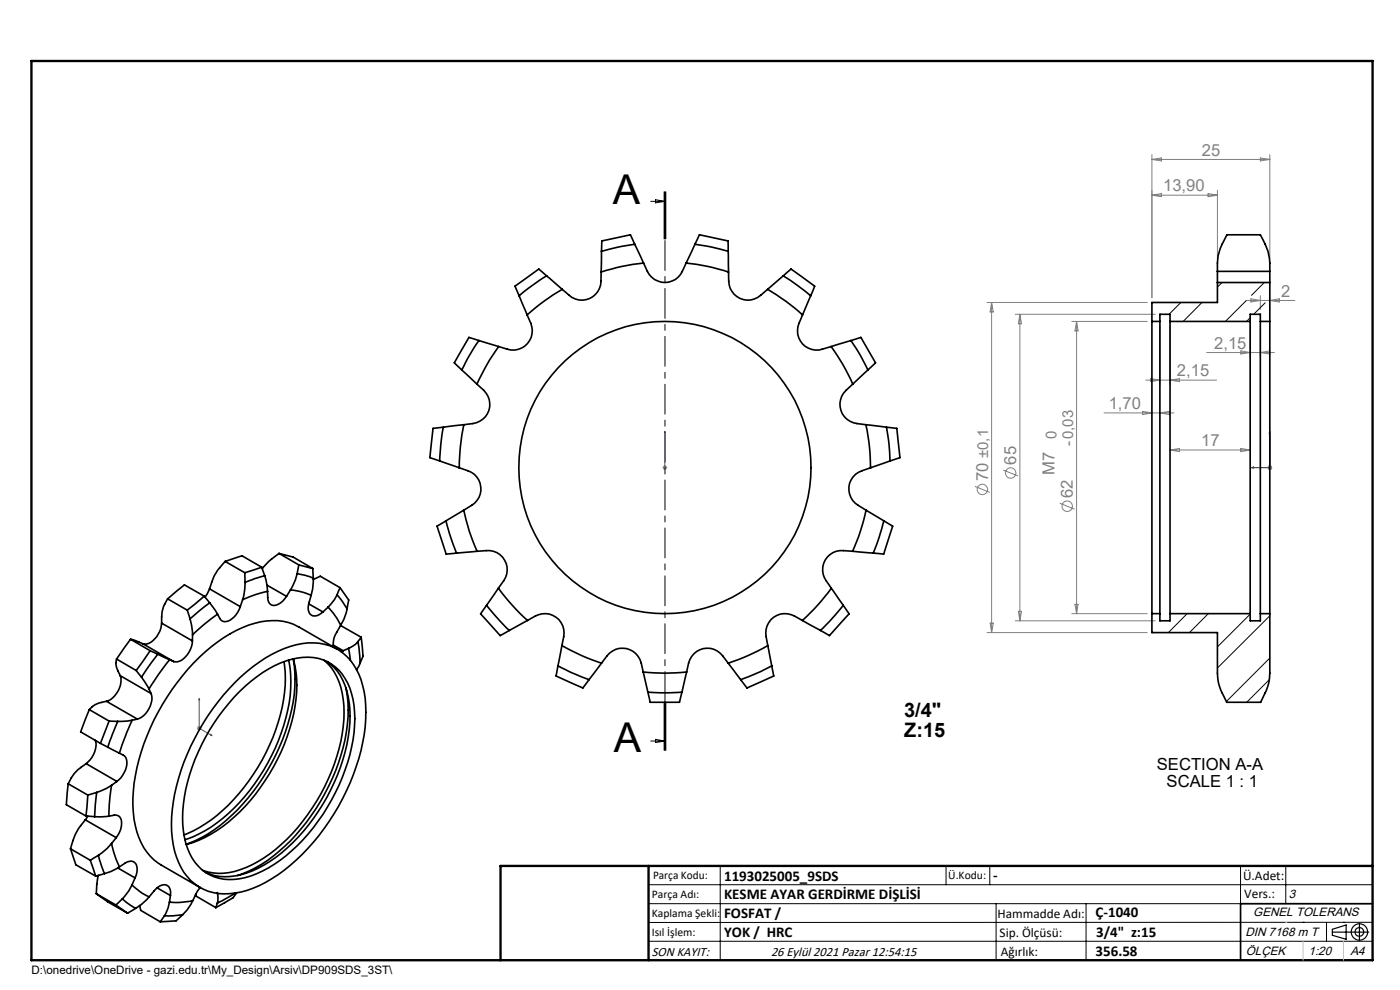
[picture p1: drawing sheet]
<svg xmlns="http://www.w3.org/2000/svg" width="297mm" height="210mm" viewBox="0 0 297 210" stroke-linecap="round" stroke-linejoin="round" font-family="sans-serif">
<g fill="none" stroke="#808080" stroke-width=".21">
<path d="M244.4 32.8v30.4M244.4 33.8l2-.3v.6zM244.4 33.8h25M267.4 33.5l2 .3-2 .3zM269.4 32.8v22M244.4 41.4h13.9M244.4 41.4l2-.3v.6zM256.3 41.1l2 .3-2 .3zM258.3 40.4v18.5M209.4 64.2h34M210.4 64.2v70M210.4 64.2l.3 2h-.7z"/>
<path d="M215.4 66.7h29.7M216.4 66.7v65M216.4 66.7l.3 2h-.7zM227.4 68.2h16M228.4 68.2v62M228.4 68.2l.3 2h-.7zM246.1 69.2v12.4M248.2 69.2v12.4M256 74.8h14.4M263.2 74.4l2 .4-2 .3zM264.4 63.7h10.3M265.2 69.2v6.6"/>
<path d="M265.4 63.4l2 .3-2 .4zM267.4 62.7v3M267.4 74.8l2-.4v.7zM267.4 69.2v6.6M269.4 63.7l2-.3v.7zM140.5 99.2h1M140.7 98.8l.7 .7M141 98.7v1M141.4 98.8l-.7 .7M212.8 99.7l3.2 1.3M234.2 87.6h14.9M242.4 87.3l2 .3-2 .3z"/>
<path d="M243.1 80.6h15M244.1 80.3l2 .3-2 .4zM246.1 87.6l2-.3v.6zM248.2 80.6l2-.3v.7zM248.2 95.5l2-.4v.7zM248.2 95.5h17M263.2 95.1l2 .4-2 .3zM268.9 99.2h1M269 98.8l.7 .7M269.4 98.7v1M269.7 98.8l-.7 .7M206.8 103.2l3.2 1.2"/>
<path d="M224.8 106.7l3.2 1.3M209.4 134.2h34M210 132.2h.7l-.3 2zM215.4 131.7h29.7M216 129.7h.7l-.3 2zM227.4 130.2h16M228 128.2h.7l-.3 2zM41.8 154.5h1M41.9 154.1l.7 .7M42.3 154v1M42.6 154.1l-.7 .7"/>
<circle cx="208.4" cy="103.8" r="1.1"/>
<circle cx="214.4" cy="100.3" r="1.1"/>
<circle cx="226.4" cy="107.4" r="1.1"/>
</g>
<g fill="none" stroke="#000" stroke-width=".25">
<path d="M282.6 197.7h7.8M282.6 197.1l3-.9v3l-3-.8zM288.4 195.8v3.8M106.2 203.7h185"/>
<circle cx="288.4" cy="197.7" r="1.74"/>
<circle cx="288.4" cy="197.7" r=".93"/>
</g>
<path d="M141 99.1v.2zM141 91.5v.4v-.4M141 99.2h.1M141 91.5v7.7M265.5 99.2l.4-.1v.2zM269.4 91.5v7.7h-3.9M269.4 91.5l.1 .4h-.2zM42.3 148.2v.3h-.1zM42.3 148.2v6.3l2.7 1.6M44.7 155.8l.3 .3-.3-.1z" fill="none" stroke="#00f" stroke-width=".21"/>
<path d="M141.1 40.7v118.5" fill="none" stroke="#000" stroke-width=".21" stroke-dasharray="6.3 1.3 1.3 1.3" stroke-dashoffset="-.2"/>
<g fill="none" stroke="#000" stroke-width=".21">
<path d="M138 42.7h3M139.1 42.4l1.9 .3-1.9 .3zM140.9 40.7v10M141.1 40.7v10M141.2 40.7v10M138 157.2h3M139.1 156.8l1.9 .4-1.9 .3zM140.9 149.2v10M141.1 149.2v10M141.2 149.2v10zM137.6 187.7h153.6M137.6 191.7h153.6"/>
<path d="M137.6 199.7h153.6M152.8 183.7v20M200.7 183.7v4M210 183.7v4M211.3 191.7v12M230.4 191.7v12M263.2 183.7v20M272.8 183.7v8M276.4 195.6h.1M281.4 195.6v4.1M285 195.6h.1M291.2 195.6l-153.6 .1"/>
</g>
<path d="M291.2 191.7h-28v12" fill="none" stroke="#000" stroke-width=".35"/>
<path d="M6.7 12.9h284.5v190.8h-284.5zM137.6 183.7v20M291.2 183.7h-185v20" fill="none" stroke="#000" stroke-width=".5"/>
<path d="M276.4 199.7v4M285 199.7v4" fill="none" stroke="#c0c0c0" stroke-width=".21"/>
<path d="M272.8 195.6h.1" fill="none" stroke="#c0c0c0" stroke-width=".25"/>
<g fill="#00f">
<path d="M141 99.1v.2zM141 91.5v.4z"/>
<path d="M44.7 155.8l.3 .3-.3-.1zM42.3 148.2v.3h-.1z"/>
<path d="M265.5 99.2l.4 .1v-.2zM269.4 91.5l-.1 .4h.2zM265.5 99.2l.4 .1v-.2zM269.4 91.5l-.1 .4h.2z"/>
</g>
<g fill="none" stroke="#000" stroke-width=".35">
<path d="M116 58.5l-3.8 2.6-2.1 1.7M116 58.5l3.3 2.9M116 58.5l-1.7-1.4-5 3.6 .8 2.1M127.5 57.7a5.5 5.5 0 0 1-1.2 4.7 4 4 0 0 1-5.5 .2l-1.5-1.2M127.6 53.3l-.1 4.4M134.7 51.8l-3.6 .6-3.5 .9M134.7 51.8l1.8 4M134.7 51.8l-1-2-6 1.3-.1 2.2M136.5 55.8a42 42 0 0 0-9 1.9M136.5 55.8a5.4 5.4 0 0 0 3.1 3.8 4.1 4.1 0 0 0 5.1-2l.9-1.8M145.6 55.8a42 42 0 0 1 9 1.9M147.4 51.8l3.6 .6 3.5 .9"/>
<path d="M147.4 51.8l-1.8 4M147.4 51.8l1-2 6 1.3 .1 2.2M154.5 53.3l.1 4.4M154.6 57.7a5.8 5.8 0 0 0 1.2 4.7 4.1 4.1 0 0 0 5.6 .2l1.4-1.2M166.2 58.5l3 2 2.8 2.3M166.2 58.5l-3.4 2.9M166.2 58.5l1.6-1.4 2.2 1.6 2.8 2-.8 2.1M258.3 57.6v2.3M258.3 57.6a12.3 12.3 0 0 1 2-7.8h7.1a11.9 11.9 0 0 1 2 7.8M258.3 59.9v4.3h-13.9v4M258.3 59.9h11.1M258.3 57.6h11.1"/>
<path d="M269.4 57.6v2.3M269.4 59.9v8.3M98 78.5l3.2 3M101.6 72.2l-2.4 3.9-1.2 2.4M101.6 72.2l4.2 1.3M101.6 72.2l-2.1-.6-3.1 5.4 1.6 1.5M105.8 73.5a44.6 44.6 0 0 0-4.6 8M110.1 62.8l1.7 4M111.8 66.8a5.8 5.8 0 0 1 .9 4.8 4.1 4.1 0 0 1-5.1 2.5l-1.8-.6M119.3 61.4a43.7 43.7 0 0 0-7.5 5.4M162.8 61.4a41.6 41.6 0 0 1 7.5 5.4M170.3 66.8a5.6 5.6 0 0 0-.9 4.8 4.1 4.1 0 0 0 5 2.5l1.9-.6"/>
<path d="M172 62.8l-1.7 4M176.3 73.5a41.8 41.8 0 0 1 4.6 8M180.5 72.2a39.1 39.1 0 0 1 3.6 6.3M180.5 72.2l-4.2 1.3M180.5 72.2l2.1-.6 3.1 5.4-1.6 1.5M184.1 78.5l-3.2 3M244.4 68.2v62M244.4 68.2h1.7M246.1 68.2v62M246.1 68.2v-1.5h2.1v1.5M248.2 68.2v62M248.2 68.2h17"/>
<path d="M265.2 68.2v62M265.2 68.2v-1.5h2.2v1.5M267.4 68.2v62M267.4 68.2h2M269.4 68.2v62M93.3 97.8l4.1 1.4M94.1 90.6l-.6 3.6-.2 3.6M94.1 90.6l-2.2 .3-.4 3.5-.3 2.7 2.1 .7M97.4 99.2a5.7 5.7 0 0 1 4.2 2.6 4.1 4.1 0 0 1-1.6 5.4l-1.6 1M98.4 90.1a45.3 45.3 0 0 0-1 9.1M98.4 90.1l-4.3 .5M101.2 81.5a5.7 5.7 0 0 1 2.7 4 4.1 4.1 0 0 1-3.6 4.3l-1.9 .3"/>
<path d="M180.9 81.5a5.7 5.7 0 0 0-2.7 4 4.1 4.1 0 0 0 3.6 4.3l1.9 .3M183.7 90.1a42.2 42.2 0 0 1 1 9.1M183.7 90.1l4.4 .5M184.7 99.2a5.7 5.7 0 0 0-4.1 2.6 4.1 4.1 0 0 0 1.5 5.4l1.6 1M188.1 90.6a40.6 40.6 0 0 1 .7 7.2M188.1 90.6l2.2 .3 .6 6.2-2.1 .7M188.8 97.8l-4.1 1.4M47.8 119.1l-.6 .6a10.4 10.4 0 0 0-2.8 5.2M47.8 119.1l3.5-1.2 4.2 2.4M47.8 119.1l4.1 2.4M59.2 117.4l-.7 .5a11.1 11.1 0 0 0-2.9 2.7M59.2 117.4l3 .8 4.2 2.4"/>
<path d="M59.2 117.4l4.2 2.4M63.4 119.8l-.4 1.9M63.4 119.8l3 .8M94.6 110.5l.7 2.6 1.5 4.2M94.6 110.5l-1.9 1.1 2 5.9 2.1-.2M98.4 108.2a40.1 40.1 0 0 0 2.8 8.7M98.4 108.2l-3.8 2.3M101.2 116.9l-4.4 .4M101.2 116.9a5.8 5.8 0 0 1 4.8 .7 4.1 4.1 0 0 1 .9 5.6l-1.2 1.6M180.9 116.9l4.3 .4M180.9 116.9a5.8 5.8 0 0 0-4.8 .7 4.1 4.1 0 0 0-.8 5.6l1.1 1.6M183.7 108.2a43 43 0 0 1-2.8 8.7"/>
<path d="M183.7 108.2l3.8 2.3M187.5 110.5l-1 3.4-1.3 3.4M187.5 110.5l1.9 1.1-1.9 5.9-2.3-.2M24.7 139.8v.3a3 3 0 0 0 .3 2.3l.5 .9M24.7 139.8l4.2 2.4M27.7 135.6l-3 4.2M27.7 135.6l2.6 1M27.7 135.6l4.2 2.4M30.3 136.6l6.5 3.7M31.9 138l-3 4.2M31.9 138l1.5 .8M33.4 138.8l-3.4 4.8"/>
<path d="M33.4 138.8l2.6 1.1M34.3 132.2a4.9 4.9 0 0 1-3.2 4.4h-.8M34.3 132.2l6.5 3.8M35.6 127l-.3 .5a6.7 6.7 0 0 0-1 4.7M35.6 127l4.1 2.4M36 139.9l-2.3 3.1-2.1 3.1M36 139.9l.8 .4M39.7 129.4l.6 1.9M40.3 131.3l.3 1.3 .3 2M40.8 136a4.9 4.9 0 0 1-3.2 4.4l-.8-.1M40.9 134.6l-.1 1.4M43.3 126.5l-3.6 2.9"/>
<path d="M43.3 126.5l1.2 1.4M43.3 126.5l-4.2-2.4-3.5 2.9M44.4 124.9l-.9 1.8M44.4 124.9l6.6 3.8M44.5 127.9l-4.2 3.4M44.5 127.9l1.6 2.4M46.1 130.3l-2.6 2-2.6 2.3M51 128.7a4.2 4.2 0 0 1-3.5 3.2 1.96 1.96 0 0 1-1.4-1.6M51.5 127.2l-.5 1.5M51.9 121.5l.1 2M52 123.5l-.1 1.4-.4 2.3M55.5 120.3l-3.6 1.2"/>
<path d="M55.5 120.3l.7 1.9M56.2 122.2l-2.1 .5-2.1 .8M56.2 122.2l.5 2 .1 1.2M56.7 124.1l4.1 2.4M56.8 125.4l-2.6 .7-2.7 1.1M56.8 125.4a2.95 2.95 0 0 0 .7 2.9 2.45 2.45 0 0 0 2.9-1.3l.4-.5M61.6 125.1a14.3 14.3 0 0 1 4.4 1.2M61.6 125.1l-.8 1.4M63 121.7l-.3 1.3-1.1 2.1M63 121.7l1.8 .4 1.7 .5M65.5 128.1l3 1.7M66 126.3a5.4 5.4 0 0 0-.5 3.5 1.46 1.46 0 0 0 2.6 .4l.4-.4"/>
<path d="M66.4 120.6l.1 2M66.5 122.6l-.2 2.3-.3 1.4M66.5 122.9l1.4-.7 4.2 2.5M69.6 128.8a15.5 15.5 0 0 1 2.7 3.8M69.6 128.8l-1.1 1M70.7 136.8l2.1 1.2M71.5 126.2l-.6 1-1.3 1.6M71.5 126.2l1.1 1.4 1 1.6M71.6 137.7l-8.2-4.7a12.4 12.4 0 0 0-10.7-.4 34.7 34.7 0 0 0-15.1 12.2 45.6 45.6 0 0 0-9.4 24.6 18.5 18.5 0 0 0 3 11.4 9.5 9.5 0 0 0 3 2.7l8.2 4.7M72.1 124.7l-.6 1.5M72.1 124.7l1.9 2.6-.4 1.9M72.2 132.8h.2l4.2 2.4"/>
<path d="M72.3 132.6a7.8 7.8 0 0 0-1.6 3.7l.1 1M72.8 138l-.5 .2M73.6 129.2l-.6 2.2-.7 1.2M73.9 137.5l.4 2.6M73.9 137.5l-1.1 .5M76 136.1l-.6 .6-1.5 .8M76 136.1l.4 4.6M76.6 135.2l-.6 .9M76.6 135.2l.4 4-.6 1.5M103.2 128.4l3 3.4 1.9 1.9M103.2 128.4l-1.2 1.8 4.1 4.6 2-1.1M105.7 124.8a45.1 45.1 0 0 0 6.2 6.8"/>
<path d="M105.7 124.8l-2.5 3.6M111.9 131.6l-3.8 2.1M111.9 131.6a5.9 5.9 0 0 1 4.7-1.3 4.1 4.1 0 0 1 3 4.7l-.4 1.9M119.2 136.9a44.8 44.8 0 0 0 8.4 3.8M119.2 136.9l-.8 4.3M162.9 136.9a44.8 44.8 0 0 1-8.4 3.8M162.9 136.9l.8 4.3M170.2 131.6l3.9 2.1M170.2 131.6a5.9 5.9 0 0 0-4.7-1.3 4.1 4.1 0 0 0-3 4.7l.4 1.9M176.4 124.8a42.5 42.5 0 0 1-6.2 6.8M176.4 124.8l2.5 3.6M178.9 128.4l-2.9 3.4-1.9 1.9"/>
<path d="M178.9 128.4l1.2 1.8-4.1 4.6-1.9-1.1M244.4 130.2v4h13.9v8.6a9 9 0 0 0 1 4.2l.9 2h7.2l1-2a9 9 0 0 0 1-4.2v-12.6M244.4 130.2h1.7M246.1 130.2v1.5h2.1v-1.5M248.2 130.2h17M265.2 130.2v1.5h2.2v-1.5M267.4 130.2h2M18.9 150.5l-1.8 4.7 4.2 2.5M18.9 150.5l4.2 2.5M20.2 157a4.8 4.8 0 0 1-1.9 5M21.3 157.7l1.6 .8M22.6 148.8a5.1 5.1 0 0 0-3.7 1.7"/>
<path d="M22.6 148.8l6.5 3.7M22.9 158.5l2.4 1.3M23.1 153l-1.8 4.7M23.1 153h1.9M25 153l-2.1 5.5M25.3 159.8a2.34 2.34 0 0 1 1.3 3.5l-.2 .6a4.5 4.5 0 0 1-1.6 1.9M25.5 143.3a4.7 4.7 0 0 1-2.9 5.5M25.5 143.3l6.5 3.8M28 152.8l-1.1 2.6-1.6 4.4M28 152.8l-3 .2M28.9 142.2l1.1 1.4M29.1 152.5l-1.1 .3"/>
<path d="M30 143.6l1.6 2.5M31.6 146.1l.4 1M32 147.1a4.7 4.7 0 0 1-2.9 5.4M49.9 144.7a27.3 27.3 0 0 1 14.2-8.2 10.7 10.7 0 0 1 12.5 7.7 28.6 28.6 0 0 1-.5 16.7 47.4 47.4 0 0 1-17.1 24.7 18.9 18.9 0 0 1-12.7 3.9 10.7 10.7 0 0 1-8.9-7.7 27.7 27.7 0 0 1 .5-16.7 49.2 49.2 0 0 1 12-20.4zM50.9 146.6a23.9 23.9 0 0 1 12.2-7 9.6 9.6 0 0 1 11.5 7.5 28.4 28.4 0 0 1-2 17.9 39.8 39.8 0 0 1-15.6 19.1 14.8 14.8 0 0 1-10.5 2.2 9.9 9.9 0 0 1-7.1-7.5 27.1 27.1 0 0 1 1.4-16.1 43 43 0 0 1 10.1-16.1zM60.3 140.4a33.6 33.6 0 0 1-4.7 20.8 37.1 37.1 0 0 1-14.6 15l-2 .9M61.2 140a27.5 27.5 0 0 1-1.5 15.5 39.9 39.9 0 0 1-16.2 20.7l-2.5 1.3-1.8 .6M68.7 140a13 13 0 0 1 4.3 9.7 38 38 0 0 1-7.7 23.1 30.7 30.7 0 0 1-14.3 11.7 11.4 11.4 0 0 1-8 .1M69.4 140.3a12.7 12.7 0 0 1 4.8 10.2 38 38 0 0 1-7.7 23.1 30.7 30.7 0 0 1-14.2 11.6 11.4 11.4 0 0 1-8.7-.1M73.4 145.9a31.1 31.1 0 0 1-2.2 17.5 42.4 42.4 0 0 1-15.8 20l-2.6 1.4-2.4 .9M76.4 140.7l-.8 1.4M118.4 141.2l2.4 1.3 4.2 1.7"/>
<path d="M118.4 141.2l-.4 2.2 3.1 1.4 2.5 1.1 1.4-1.7M127.6 140.7l-2.6 3.5M127.6 140.7a5.8 5.8 0 0 1 3.7-3.2 4.1 4.1 0 0 1 4.7 3.1l.5 1.9M136.5 142.5a43 43 0 0 0 9.2 0M136.5 142.5l.9 4.3M137.4 146.8l2.8 .2 4.5-.2M137.4 146.8l.5 2.2h6.2l.6-2.2M145.7 142.5l-1 4.3M154.5 140.7l2.6 3.5M154.5 140.7a5.8 5.8 0 0 0-3.8-3.2 4.1 4.1 0 0 0-4.6 3.1l-.4 1.9M163.7 141.2l-2.4 1.3-4.2 1.7M163.7 141.2l.4 2.2-5.6 2.5-1.4-1.7"/>
<path d="M14.5 166.3l-.4 4.4 4.1 2.4M14.5 166.3l4.1 2.4M18.1 173.9a12.4 12.4 0 0 0-3.1 6.1M18.1 173.9l6.6 3.8M18.2 173.1l1.9 .1M18.3 162a8.5 8.5 0 0 0-3.8 4.3M18.3 162l6.5 3.8M18.6 168.7l-.4 4.4M18.6 173.1l-.5 .8M20.5 168.1l-1.9 .6M20.5 168.1l-.4 5.1M23.1 173.1a2.11 2.11 0 0 1 2.2 .1 3.7 3.7 0 0 1-.6 4.5"/>
<path d="M23.1 173.1l-3 .1M23.7 178.9l.5 2 1.1 3M23.7 166.6l-.4 2.5-.2 4M23.7 166.6l-1.1 .6-2.1 .9M23.7 178.9l-1 1.1-1.8 1.4M24.7 177.7l-1 1.2M24.8 165.8l-1.1 .8M39.5 179.1a31.4 31.4 0 0 0 14.3-11.3 42.3 42.3 0 0 0 8.7-22.2 26.9 26.9 0 0 0-.3-5.8 27.1 27.1 0 0 1-1.3 16.4 39.7 39.7 0 0 1-16.2 20.8 20.4 20.4 0 0 1-5.2 2.1M15 180l1.1 3.4 4.2 2.4M15 180l4.2 2.5M19.2 182.5l1.1 3.3M20.4 189.6l2.5 1.7 4.2 2.4"/>
<path d="M20.4 189.6l4.2 2.4M20.9 181.4l-1.7 1.1M20.9 181.4l.5 2 .8 1.9M20.9 185.7l-.4 1.9-.1 2M22.2 185.3l-1.9 .5M24.6 192l2.5 1.7M25 184.1l3.6 2.1M25.3 183.9a3.5 3.5 0 0 1 2.9-1.2 1.89 1.89 0 0 1 .8 2.4l-.4 1.1M25.3 183.9l-1.8 1-1.3 .4M26 190.7l-1.4 1.3M26 190.7l1 .8 1.8 1.2M28 187.7a11.5 11.5 0 0 0 3.6 2.5"/>
<path d="M28 187.7l-.7 1.2-1.3 1.8M28.6 186.2l-.6 1.5M28.8 192.7l-1.7 1M29.6 192.1l.2 1 4.2 2.4M31.6 190.2l-1.6 1.7-1.2 .8M33.3 188.3l2.9 1.7M34.9 194.3l-.9 1.2M35.9 191.4l-.2 1.2-.8 1.7M36.2 190a1.72 1.72 0 0 0-1.4-2.3 3 3 0 0 0-2.2 1.3l-1 1.2M36.2 190l-.3 1.4M38.8 194l-2 .3h-1.9M38.8 194l-1.4 1.3-3.4 .2"/>
<path d="M40.9 191.1a16.3 16.3 0 0 1-5 .3M40.9 191.1l-1.2 1.9-.9 1M41.5 189.9l.1 .2 4.2 2.4M42.5 188.3a8 8 0 0 0-1.6 2.8M46.1 189.3l.1 1-.1 1.3M46.1 191.6l-.3 .9M49.9 189.4l-3.8 2.2M50.2 189.4l-.7 1-3.7 2.1"/>
<circle cx="141.1" cy="99.2" r="31"/>
</g>
<g fill="none" stroke="#000" stroke-width=".21">
<path d="M259.3 59.9l-1 1M268.2 59.9l-2.7 2.7M250.5 64.2l-2.5 2.5M255 64.2l-4 4M264.4 63.8l-4.4 4.4M265.2 67.4l-.8 .8M268.4 64.2l-2.4 2.5M251.8 130.2l-3.9 4M256.3 130.2l-4 4M265.2 130.3l-6.9 6.9M269.4 139.6l-9.3 9.2M269.4 130.6l-11.1 11.1"/>
<path d="M269.3 144.2l-4.8 4.8"/>
</g>
<g font-size="8.7">
<text x="130" y="43.3">A</text>
<text x="130.2" y="159.5">A</text>
</g>
<g font-size="4.2">
<text x="191.8" y="152.1">3/4&quot;</text>
<text x="191.8" y="156.3">Z:15</text>
</g>
<g font-size="3.5" fill="#808080">
<text x="254.9" y="33">25</text>
<text x="246.7" y="40.6">13,90</text>
<text x="271.8" y="62.9">2</text>
<text x="257.6" y="74">2,15</text>
<text x="249.7" y="79.8">2,15</text>
<text x="235.2" y="86.8">1,70</text>
<text x="254.9" y="94.7">17</text>
<text x="215.6" y="98.5" transform="rotate(-90 215.6 98.5)">65</text>
<text x="223.7" y="100.7" transform="rotate(-90 223.7 100.7)">M7</text>
<text x="209.6" y="102" transform="rotate(-90 209.6 102)">70 ±0,1</text>
<text x="227.6" y="105.6" transform="rotate(-90 227.6 105.6)">62</text>
</g>
<g font-size="3.5">
<text x="245.4" y="163.4">SECTION A-A</text>
<text x="247.5" y="166.9">SCALE 1 : 1</text>
</g>
<g font-size="3.2" fill="#808080">
<text x="224.1" y="93.2" transform="rotate(-90 224.1 93.2)">0</text>
<text x="227.6" y="94.6" transform="rotate(-90 227.6 94.6)">-0,03</text>
</g>
<g font-size="3.2">
<text x="153.6" y="186.8">1193025005_9SDS</text>
<text x="153.6" y="190.8">KESME AYAR GERDİRME DİŞLİSİ</text>
<text x="210.7" y="186.6">-</text>
<text x="153.6" y="194.8">FOSFAT /</text>
<text x="232.4" y="194.5">Ç-1040</text>
<text x="153.6" y="198.8">YOK / HRC</text>
<text x="232.4" y="202.8">356.58</text>
<text x="232.5" y="198.8">3/4&quot; z:15</text>
</g>
<g font-size="2.8">
<text x="263.7" y="186.7">Ü.Adet:</text>
<text x="263.9" y="190.5">Vers.:</text>
<text x="211.6" y="194.8">Hammadde Adı:</text>
<text x="138.3" y="202.8">SON KAYIT:</text>
<text x="163.6" y="202.8">26 Eylül 2021 Pazar 12:54:15</text>
<text x="212.1" y="198.7">Sip. Ölçüsü:</text>
<text x="212.3" y="202.7">Ağırlık:</text>
</g>
<g font-size="2.6">
<text x="273.4" y="190.4">3</text>
<text x="265.9" y="194.4">GENEL TOLERANS</text>
<text x="264.2" y="198.5">DIN 7168 m T</text>
<text x="264.3" y="202.6">ÖLÇEK</text>
<text x="277.6" y="202.6">1:20</text>
<text x="286.5" y="202.6">A4</text>
</g>
<g font-size="2.5">
<text x="138.3" y="190.5">Parça Adı:</text>
<text x="138.5" y="186.5">Parça Kodu:</text>
<text x="201.2" y="186.5">Ü.Kodu:</text>
<text x="138.3" y="194.5">Kaplama Şekli:</text>
<text x="138.3" y="198.6">Isıl İşlem:</text>
<text x="6.7" y="206.7">D:\onedrive\OneDrive - gazi.edu.tr\My_Design\Arsiv\DP909SDS_3ST\</text>
</g>
</svg>
